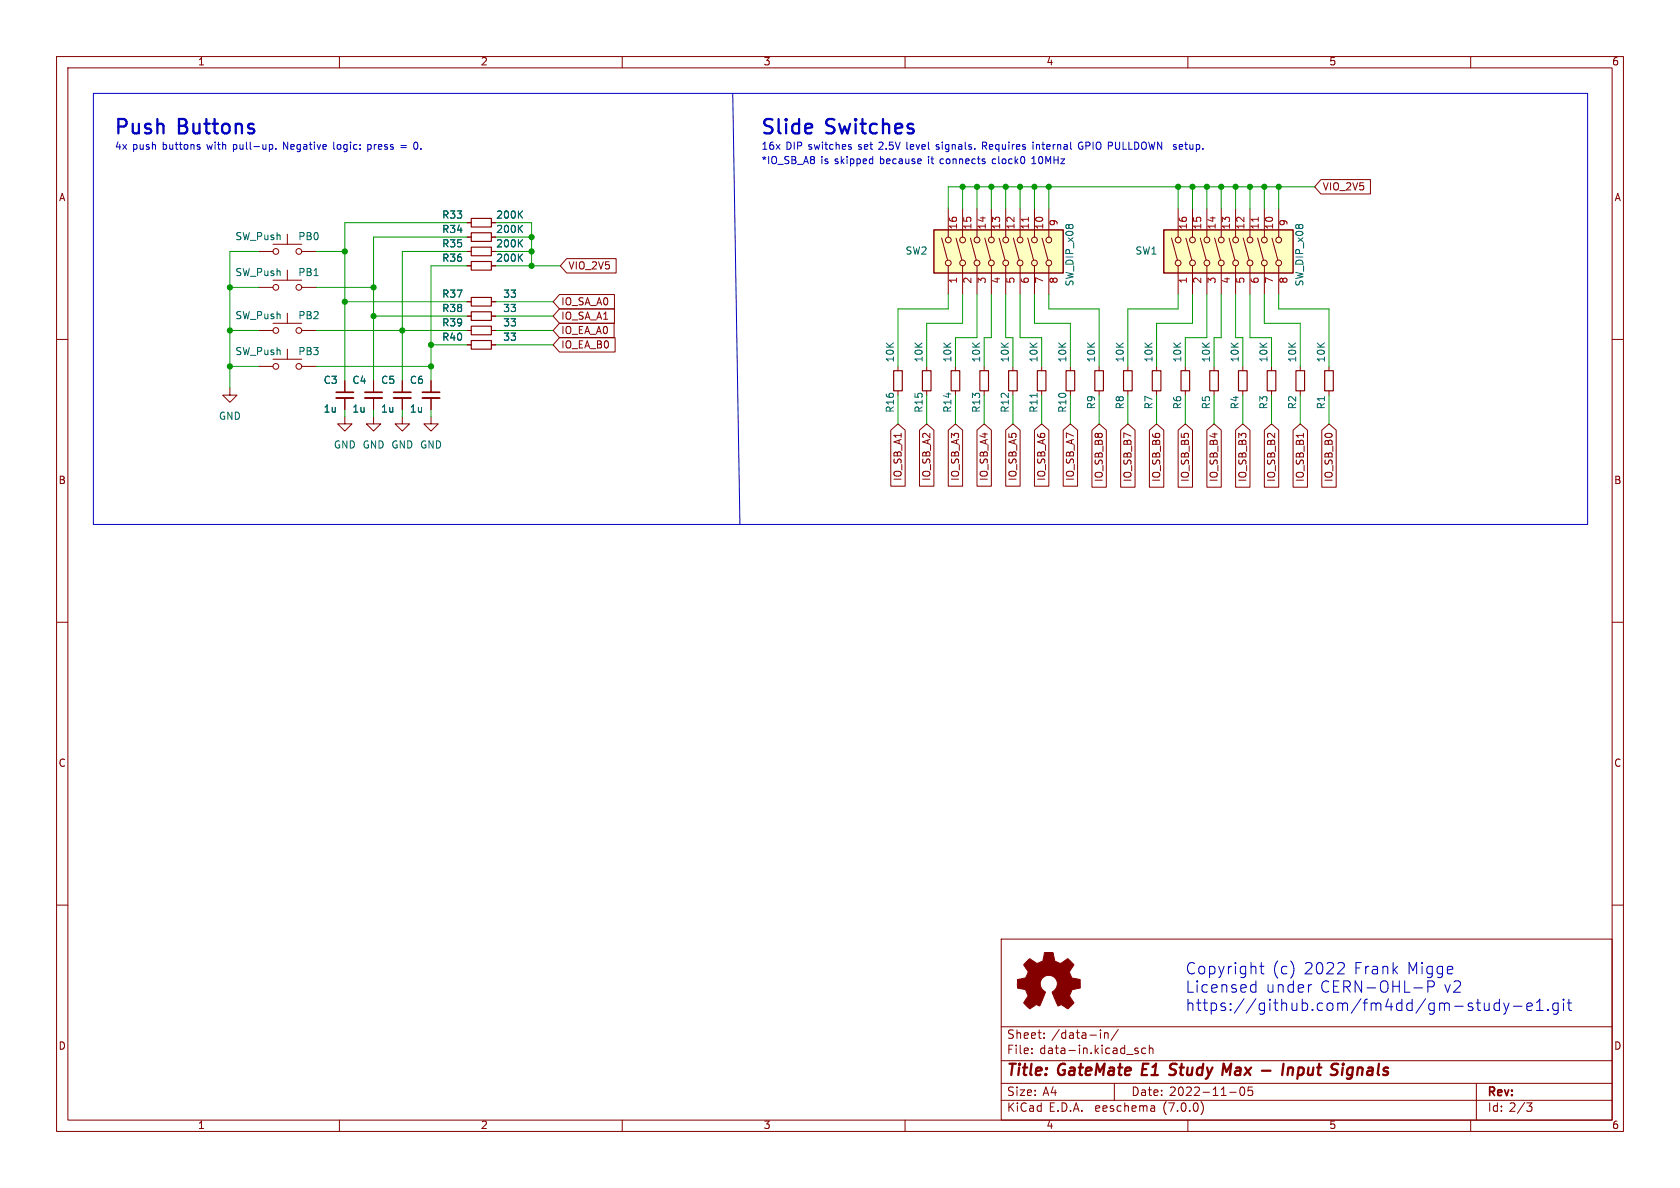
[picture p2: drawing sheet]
<svg xmlns="http://www.w3.org/2000/svg" width="297mm" height="210mm" viewBox="0 0 297 210" stroke-linecap="round" stroke-linejoin="round" font-family="sans-serif">
<g fill="none" stroke="#840000" stroke-width=".18">
<path d="M10 10h277v190h-277zM12 12h273v186h-273zM60 10v2M110 10v2M160 10v2M210 10v2M260 10v2M82.5 39.4h.8M86.9 39.4h.7M167.6 36.8v5.1M170.2 36.8v5.1M172.7 36.8v5.1"/>
<path d="M175.3 36.8v5.1M177.8 36.8v5.1M180.3 36.8v5.1M182.9 36.8v5.1M185.4 36.8v5.1M208.3 36.8v5.1M210.8 36.8v5.1M213.4 36.8v5.1M215.9 36.8v5.1M218.4 36.8v5.1M221 36.8v5.1M223.5 36.8v5.1"/>
<path d="M226.1 36.8v5.1M233.5 31.7h8.8v2.6h-8.8l-1.1-1.3zM10 60h2M45.7 50.8h2.6M45.7 58.4h2.6M45.7 44.5h2.6M48.3 49.5h5M48.3 43.2h5M48.3 57.2h5M50.8 41.4v1.8M50.8 47.8v1.7M50.8 55.4v1.8"/>
<path d="M53.3 50.8h2.6M53.3 58.4h2.6M53.3 44.5h2.6M82.5 58.4h.8M82.5 53.3h.8M82.5 44.5h.8M82.5 55.9h.8M82.5 41.9h.8M82.5 47h.8M86.9 58.4h.7M86.9 53.3h.7M86.9 44.5h.7"/>
<path d="M86.9 55.9h.7M86.9 41.9h.7M86.9 47h.7M98.9 54.6h9.7v2.6h-9.7l-1.1-1.3zM98.9 52.1h9.7v2.5h-9.7l-1.1-1.3zM98.9 59.7h9.8v2.5h-9.8l-1.1-1.2zM98.9 57.1h9.7v2.6h-9.7l-1.1-1.3zM100.2 45.7h8.7v2.6h-8.7l-1.1-1.3zM166.5 42.1l1 3.9M167.6 47v5.1M169 42.1l1.1 3.9M170.2 47v5.1"/>
<path d="M171.6 42.1l1 3.9M172.7 47v5.1M174.1 42.1l1 3.9M175.3 47v5.1M176.6 42.1l1.1 3.9M177.8 47v5.1M179.1 42.1l1.1 3.9M180.3 47v5.1M181.7 42.1l1 3.9M182.9 47v5.1M184.2 42.1l1.1 3.9M185.4 47v5.1"/>
<path d="M207.1 42.1l1.1 3.9M208.3 47v5.1M209.7 42.1l1 3.9M210.8 47v5.1M212.2 42.1l1 3.9M213.4 47v5.1M214.7 42.1l1.1 3.9M215.9 47v5.1M217.3 42.1l1 3.9M218.4 47v5.1M219.8 42.1l1 3.9M221 47v5.1"/>
<path d="M222.3 42.1l1.1 3.9M223.5 47v5.1M224.9 42.1l1 3.9M226.1 47v5.1M285 60h2M40.6 68.6v1.3h1.3l-1.3 1.2-1.2-1.2h1.2M45.7 64.8h2.6M48.3 63.5h5M50.8 61.7v1.8M53.3 64.8h2.6M61 73.7v1.2h1.2l-1.2 1.3-1.3-1.3h1.3M61 67.3v2"/>
<path d="M61 70.4v2M66 73.7v1.2h1.3l-1.3 1.3-1.2-1.3h1.2M66 67.3v2M66 70.4v2M71.1 73.7v1.2h1.3l-1.3 1.3-1.3-1.3h1.3M71.1 67.3v2M71.1 70.4v2M76.2 73.7v1.2h1.3l-1.3 1.3-1.3-1.3h1.3M76.2 67.3v2M76.2 70.4v2M82.5 61h.8M86.9 61h.7"/>
<path d="M157.5 76l1.2-1.1 1.3 1.1v9.9h-2.5zM158.7 64.8v.7M158.7 69.1v.8M162.6 76l1.2-1.1 1.3 1.1v9.9h-2.5zM163.8 64.8v.7M163.8 69.1v.8M167.6 76l1.3-1.1 1.3 1.1v9.9h-2.6zM168.9 64.8v.7M168.9 69.1v.8M172.7 76l1.3-1.1 1.3 1.1v9.9h-2.6zM174 64.8v.7M174 69.1v.8"/>
<path d="M177.8 76l1.3-1.1 1.2 1.1v9.9h-2.5zM179.1 64.8v.7M179.1 69.1v.8M182.9 76l1.2-1.1 1.3 1.1v9.9h-2.5zM184.1 64.8v.7M184.1 69.1v.8M188 76l1.2-1.1 1.3 1.1v9.9h-2.5zM189.2 64.8v.7M189.2 69.1v.8M193 76l1.3-1.1 1.3 1.1v10.1h-2.6zM194.3 64.8v.7M194.3 69.1v.8"/>
<path d="M198.1 76l1.3-1.1 1.3 1.1v10.1h-2.6zM199.4 64.8v.7M199.4 69.1v.8M203.2 76l1.3-1.1 1.2 1.1v10.1h-2.5zM204.5 64.8v.7M204.5 69.1v.8M208.3 76l1.2-1.1 1.3 1.1v10.1h-2.5zM209.5 64.8v.7M209.5 69.1v.8M213.4 76l1.2-1.1 1.3 1.1v10.1h-2.5zM214.6 64.8v.7M214.6 69.1v.8"/>
<path d="M218.4 76l1.3-1.1 1.3 1.1v10.1h-2.6zM219.7 64.8v.7M219.7 69.1v.8M223.5 76l1.3-1.1 1.3 1.1v10.1h-2.6zM224.8 64.8v.7M224.8 69.1v.8M228.6 76l1.3-1.1 1.2 1.1v10.1h-2.5zM229.9 64.8v.7M229.9 69.1v.8M230.4 76.6v.7M233.7 76l1.2-1.1 1.3 1.1v10.1h-2.5zM234.9 64.8v.7"/>
<path d="M234.9 69.1v.8M10 110h2M285 110h2M10 160h2M285 160h2M177 166h108v32h-108zM60 198v2M110 198v2M160 198v2M177 194.5h108M177 191.5h108M177 187.5h108"/>
<path d="M177 181.5h108M182.4 186.1v.2M182.4 185.3v.2M184.6 183.4v.2M184.6 182.6v.2M194.5 182.1v.1M194.5 182.6v1M195.3 182.6v1M195.3 182.7l.2-.1h.3l.1 1M197 191.5v3M197.7 182l-1.3 1.9M200.6 185.5l.7 .5-.3 .3-.4-.1"/>
<path d="M201.2 185.3h-.4l-.2 .2M202.5 185.3h-.4l-.3 .2v.5l.2 .2h.5M203.2 185.4l.2-.1h.4v1M203.2 184.8v1.5M203.9 195.5l.2 .2v.8M204.1 196.4l-.5 .1M204.1 195.8l-.5 .1M210 198v2M212.4 194.8a1.74 1.74 0 0 1-.1 2.2M217.4 193.1h1.1M219.3 192.3a.81 .81 0 0 0 .4 1.4l.2-.2 .1-.4-.1-.8M220.7 192.2l-.1 .7 .2-.2 .5 .1 .2 .6-.3 .3-.6-.2"/>
<path d="M260 198v2M261 191.5v6.5M269.9 195h.9l-.5 .5 .5 .2v.5l-.3 .3h-.4"/>
<circle cx="48.8" cy="58.4" r=".51"/>
<circle cx="48.8" cy="44.5" r=".51"/>
<circle cx="48.8" cy="50.8" r=".51"/>
<circle cx="52.8" cy="58.4" r=".51"/>
<circle cx="52.8" cy="44.5" r=".51"/>
<circle cx="52.8" cy="50.8" r=".51"/>
<circle cx="167.6" cy="46.5" r=".51"/>
<circle cx="167.6" cy="42.4" r=".51"/>
<circle cx="170.2" cy="42.4" r=".51"/>
<circle cx="170.2" cy="46.5" r=".51"/>
<circle cx="172.7" cy="46.5" r=".51"/>
<circle cx="172.7" cy="42.4" r=".51"/>
<circle cx="175.3" cy="42.4" r=".51"/>
<circle cx="175.3" cy="46.5" r=".51"/>
<circle cx="177.8" cy="42.4" r=".51"/>
<circle cx="177.8" cy="46.5" r=".51"/>
<circle cx="180.3" cy="46.5" r=".51"/>
<circle cx="180.3" cy="42.4" r=".51"/>
<circle cx="182.9" cy="46.5" r=".51"/>
<circle cx="182.9" cy="42.4" r=".51"/>
<circle cx="185.4" cy="42.4" r=".51"/>
<circle cx="185.4" cy="46.5" r=".51"/>
<circle cx="208.3" cy="46.5" r=".51"/>
<circle cx="208.3" cy="42.4" r=".51"/>
<circle cx="210.8" cy="46.5" r=".51"/>
<circle cx="210.8" cy="42.4" r=".51"/>
<circle cx="213.4" cy="46.5" r=".51"/>
<circle cx="213.4" cy="42.4" r=".51"/>
<circle cx="215.9" cy="46.5" r=".51"/>
<circle cx="215.9" cy="42.4" r=".51"/>
<circle cx="218.4" cy="46.5" r=".51"/>
<circle cx="218.4" cy="42.4" r=".51"/>
<circle cx="221" cy="42.4" r=".51"/>
<circle cx="221" cy="46.5" r=".51"/>
<circle cx="223.5" cy="46.5" r=".51"/>
<circle cx="223.5" cy="42.4" r=".51"/>
<circle cx="226.1" cy="46.5" r=".51"/>
<circle cx="226.1" cy="42.4" r=".51"/>
<circle cx="48.8" cy="64.8" r=".51"/>
<circle cx="52.8" cy="64.8" r=".51"/>
</g>
<path d="M206.7 189.9l.7 .1M207.8 188l-.7 .1a.46 .46 0 0 0-.3 .5 .46 .46 0 0 0 .4 .4l.3 .1M227.8 188.9a.49 .49 0 0 1 .8 .1l-.1 1M227.8 188.7l-.2 1.3M238.1 190.6l.2 .1M238.3 188.9l-.2 .8 .2 .2" fill="none" stroke="#840000" stroke-width=".4"/>
<g fill="#ffffc2" stroke="#ffffc2" stroke-width=".18">
<path d="M165.1 40.6h22.9v7.7h-22.9z"/>
<path d="M205.7 40.6h22.9v7.7h-22.9z"/>
</g>
<path d="M165.1 40.6h22.9v7.7h-22.9zM205.7 40.6h22.9v7.7h-22.9z" fill="none" stroke="#840000" stroke-width=".25"/>
<path d="M181.8 38.4v.7M222.4 38.4v.7" fill="none" stroke="#a90000" stroke-width=".18"/>
<g fill="none" stroke="#840000" stroke-width=".2">
<path d="M83.3 38.6h3.6v1.5h-3.6zM83.3 57.7h3.6v1.5h-3.6zM83.3 52.6h3.6v1.5h-3.6zM83.3 55.1h3.6v1.5h-3.6zM83.3 41.1h3.6v1.6h-3.6zM83.3 46.2h3.6v1.6h-3.6zM83.3 43.7h3.6v1.5h-3.6zM83.3 60.2h3.6v1.5h-3.6zM158 65.5h1.5v3.6h-1.5zM163.1 65.5h1.5v3.6h-1.5zM168.1 65.5h1.6v3.6h-1.6zM173.2 65.5h1.6v3.6h-1.6z"/>
<path d="M178.3 65.5h1.5v3.6h-1.5zM183.4 65.5h1.5v3.6h-1.5zM188.5 65.5h1.5v3.6h-1.5zM193.5 65.5h1.6v3.6h-1.6zM198.6 65.5h1.6v3.6h-1.6zM203.7 65.5h1.5v3.6h-1.5zM208.8 65.5h1.5v3.6h-1.5zM213.9 65.5h1.5v3.6h-1.5zM218.9 65.5h1.6v3.6h-1.6zM224 65.5h1.6v3.6h-1.6zM229.1 65.5h1.5v3.6h-1.5zM234.2 65.5h1.5v3.6h-1.5z"/>
</g>
<path d="M59.4 70.4h3.1M64.5 70.4h3.1M69.6 70.4h3M74.7 70.4h3" fill="none" stroke="#840000" stroke-width=".33"/>
<path d="M59.4 69.3h3.1M64.5 69.3h3.1M69.6 69.3h3M74.7 69.3h3" fill="none" stroke="#840000" stroke-width=".3"/>
<path d="M181.5 170l.6-.5 .8 .6a.62 .62 0 0 0 1 0l.2-.1a1.62 1.62 0 0 0 .5-1.4l.1-.2h1.5l.1 .8a.74 .74 0 0 0 .7 .9l.5 .2 1.3-.8 1 1-.4 .7a.75 .75 0 0 0-.1 1.2l.2 .5 1.5 .3v1.5l-1.4 .2-.1 .2a1.23 1.23 0 0 0-.3 1.2l.7 1-.1 .1-1 .9-.8-.5a.54 .54 0 0 0-.9 0l-1.1-2.3a2.33 2.33 0 0 0 .9-2 1.54 1.54 0 0 0-2.5-.7 1.54 1.54 0 0 0 .4 2.6l-1 2.4a.69 .69 0 0 0-1.1 .2l-.7 .3-1-1 .8-1.2-.3-.6a.71 .71 0 0 0-.9-.7l-.7-.2v-1.4l.4-.1a1.11 1.11 0 0 0 1.3-.7 .72 .72 0 0 0-.2-1.2l-.4-.7z" fill="#840000" stroke="#840000" stroke-width=".18"/>
<g fill="none" stroke="#0000c2" stroke-width=".18">
<path d="M16.5 16.5h264.2v76.2h-264.2zM129.5 16.5l1.3 76.2M35 26h.3l.1 .2-.2 .2h-.2M35 25.5l.3 .1M47.6 25.6l.4-.1 .2 .3-.1 .5h-.5M48.8 26.3v.1M65 25.5v1.3M65 26.3l.1 .1M65.1 25.5l-.1 .1M70.9 25.7h.9M70.9 26.1h.9M73.1 25.9l.2 .4 .3 .1"/>
<path d="M73.6 25.1l-.3 .1-.2 .4M150.2 26h.3v.2l-.1 .2h-.3M150.2 25.5l.3 .1M154.2 28.1h.1M154.3 27.7v1.2M154.3 28.9h-.1M173.7 25.8h.5M174.2 25.1h-.5v1.3M182.4 28.9h.7M182.6 25.1v.1M182.6 25.5v.9M182.6 27.8l-.2 .2"/>
<path d="M191.1 25.1a.68 .68 0 0 0-.5 .7 .68 .68 0 0 0 .5 .6M207.9 25.6l-.3-.1-.2 .2 .1 .2 .4 .1v.3h-.5M222 173.4v2M222 175.3l-.5 .1M222.7 170.8h.8M223 170.2v1.7l.1 .2 .4 .1M231.7 174.1h.2M237.3 170.2a.54 .54 0 0 1 .3 .8l-1.2 1.2h1.3M249.9 174.6h1.6M252.4 173.4v2M253.6 174.1l-.4 .3h-.8M261 177.3h.7"/>
<path d="M261.3 176.6v1.7l.1 .2 .3 .1M262.4 177.3l.1 1.2a.54 .54 0 0 0 .8-.1M263.3 177.3v1.3M265.1 177.4l-.6-.1-.4 .4v.6l.2 .2 .2 .1 .6-.1M265.1 176.6v2M265.8 177.3l.5 1.3M266.3 178.6l-.2 .5-.3 .2M266.8 177.3l-.5 1.3M267.6 177.9h1.5M269.9 178l1-.2-.1-.4-.6-.1-.3 .3 .1 .9 .2 .1 .6-.1M271.6 178.6h1.2M271.6 177.2l.6-.6v2"/>
<path d="M273.6 178.4l.1 .1-.1 .1M273.6 178.4v.1v.1M273.6 178.4v.2M275.5 177.4l-.6-.1-.4 .4v.6l.2 .2 .2 .1 .6-.1M275.5 177.3v1.6a.54 .54 0 0 1-.9 .3M276.4 176.6v.2M276.4 177.3v1.3M276.4 176.6l-.1 .1 .1 .1M276.4 176.6l.1 .1-.1 .1M277.1 177.3h.7M277.4 176.6v1.7l.1 .2 .3 .1"/>
</g>
<g fill="none" stroke="#009600" stroke-width=".18">
<path d="M82.5 39.4h-21.5v27.9M87.6 39.4h6.4v7.6M170.2 33v3.8M172.7 33v3.8M175.3 33v3.8M177.8 33v3.8M180.3 33v3.8M182.9 33v3.8M185.4 33v3.8M208.3 33v3.8M210.8 33v3.8M213.4 33v3.8"/>
<path d="M215.9 33v3.8M218.4 33v3.8M221 33v3.8M223.5 33v3.8M226.1 33v3.8M232.4 33h-64.8v3.8M40.6 58.4h5.1M40.6 50.8h5.1M45.7 44.5h-5.1v24.1M55.9 44.5h5.1M55.9 58.4h26.6M55.9 50.8h10.1"/>
<path d="M61 53.3h21.5M66 55.9h16.5M82.5 47h-6.3v20.3M82.5 41.9h-16.5v25.4M82.5 44.5h-11.4v22.8M87.6 47h11.5M87.6 41.9h6.4M87.6 44.5h6.4M87.6 58.4h10.2M87.6 53.3h10.2M87.6 55.9h10.2M167.6 52.1v2.5h-8.9v10.2"/>
<path d="M170.2 52.1v5.1h-6.4v7.6M172.7 52.1v7.6h-3.8v5.1M175.3 52.1v7.6h-1.3v5.1M177.8 52.1v7.6h1.3v5.1M180.3 52.1v7.6h3.8v5.1M182.9 52.1v5.1h6.3v7.6M185.4 52.1v2.5h8.9v10.2M208.3 52.1v2.5h-8.9v10.2M210.8 52.1v5.1h-6.3v7.6M213.4 52.1v7.6h-3.9v5.1M215.9 52.1v7.6h-1.3v5.1M218.4 52.1v7.6h1.3v5.1"/>
<path d="M221 52.1v7.6h3.8v5.1M223.5 52.1v5.1h6.4v7.6M226.1 52.1v2.5h8.8v10.2M40.6 64.8h5.1M55.9 64.8h20.3M61 72.4v1.3M66 72.4v1.3M71.1 72.4v1.3M76.2 72.4v1.3M76.2 61h6.3M87.6 61h10.2M158.7 69.9v5"/>
<path d="M163.8 69.9v5M168.9 69.9v5M174 69.9v5M179.1 69.9v5M184.1 69.9v5M189.2 69.9v5M194.3 69.9v5M199.4 69.9v5M204.5 69.9v5M209.5 69.9v5M214.6 69.9v5M219.7 69.9v5"/>
<path d="M224.8 69.9v5M229.9 69.9v5M234.9 69.9v5"/>
</g>
<g fill="#009600" stroke="#009600" stroke-width=".18">
<circle cx="208.3" cy="33" r=".46"/>
<circle cx="185.4" cy="33" r=".46"/>
<circle cx="182.9" cy="33" r=".46"/>
<circle cx="180.3" cy="33" r=".46"/>
<circle cx="213.4" cy="33" r=".46"/>
<circle cx="215.9" cy="33" r=".46"/>
<circle cx="177.8" cy="33" r=".46"/>
<circle cx="175.3" cy="33" r=".46"/>
<circle cx="210.8" cy="33" r=".46"/>
<circle cx="223.5" cy="33" r=".46"/>
<circle cx="221" cy="33" r=".46"/>
<circle cx="226.1" cy="33" r=".46"/>
<circle cx="94" cy="47" r=".46"/>
<circle cx="218.4" cy="33" r=".46"/>
<circle cx="40.6" cy="64.8" r=".46"/>
<circle cx="66" cy="55.9" r=".46"/>
<circle cx="61" cy="53.3" r=".46"/>
<circle cx="40.6" cy="58.4" r=".46"/>
<circle cx="40.6" cy="50.8" r=".46"/>
<circle cx="76.2" cy="64.8" r=".46"/>
<circle cx="71.1" cy="58.4" r=".46"/>
<circle cx="66" cy="50.8" r=".46"/>
<circle cx="61" cy="44.5" r=".46"/>
<circle cx="172.7" cy="33" r=".46"/>
<circle cx="94" cy="41.9" r=".46"/>
<circle cx="94" cy="44.5" r=".46"/>
<circle cx="170.2" cy="33" r=".46"/>
<circle cx="76.2" cy="61" r=".46"/>
</g>
<g font-size="3.5" fill="#0000c2">
<text x="20.3" y="24.1">Push</text>
<text x="31.5" y="24.1">Buttons</text>
<text x="134.6" y="24.1">Slide</text>
<text x="146.1" y="24.1">Switches</text>
</g>
<g font-size="2.8" fill="#0000c2">
<text x="209.5" y="172.6">Copyright</text>
<text x="224.8" y="172.6">(c)</text>
<text x="230.4" y="172.6">2022</text>
<text x="239.2" y="172.6">Frank</text>
<text x="248.6" y="172.6">Migge</text>
<text x="209.5" y="175.8">Licensed</text>
<text x="209.5" y="179.1">https://github.com/fm4dd/gm-study-e1.git</text>
<text x="223.7" y="175.8">under</text>
<text x="233.2" y="175.8">CERN-OHL-P</text>
<text x="255.1" y="175.8">v2</text>
</g>
<g font-size="2.8" fill="#840000">
<text x="178" y="190.8">Title:</text>
<text x="187.1" y="190.8">GateMate</text>
<text x="202.6" y="190.8">E1</text>
<text x="208.1" y="190.8">Study Max -</text>
<text x="229.8" y="190.8">Input</text>
<text x="239" y="190.8">Signals</text>
</g>
<g font-size="2.1" fill="#840000">
<text x="178" y="183.9">Sheet:</text>
<text x="185.9" y="183.9">/data-in/</text>
<text x="178" y="186.6">File:</text>
<text x="183.8" y="186.6">data-in.kicad_sch</text>
<text x="178" y="196.8">KiCad</text>
<text x="178" y="194">Size:</text>
<text x="184.3" y="194">A4</text>
<text x="185.4" y="196.8">E.D.A.</text>
<text x="193.7" y="196.8">eeschema</text>
<text x="200" y="194">Date:</text>
<text x="205.7" y="196.8">(7.0.0)</text>
<text x="206.7" y="194">2022-11-05</text>
<text x="263" y="194.2">Rev:</text>
<text x="263" y="196.8">Id: 2/3</text>
</g>
<g font-size="1.8" fill="#840000">
<text x="35" y="11.8">1</text>
<text x="85" y="11.8">2</text>
<text x="135" y="11.8">3</text>
<text x="185" y="11.8">4</text>
<text x="235" y="11.8">5</text>
<text x="285" y="11.8">6</text>
<text x="10.4" y="35.8">A</text>
<text x="233.8" y="33.9">VIO_2V5</text>
<text x="285.4" y="35.8">A</text>
<text x="100.5" y="47.9">VIO_2V5</text>
<text x="99.2" y="56.8">IO_SA_A1</text>
<text x="99.2" y="54.3">IO_SA_A0</text>
<text x="99.2" y="59.3">IO_EA_A0</text>
<text x="99.2" y="61.9">IO_EA_B0</text>
<text x="10.3" y="85.8">B</text>
<text x="159.7" y="85.1" transform="rotate(-90 159.7 85.1)">IO_SB_A1</text>
<text x="164.7" y="85.1" transform="rotate(-90 164.7 85.1)">IO_SB_A2</text>
<text x="169.8" y="85.1" transform="rotate(-90 169.8 85.1)">IO_SB_A3</text>
<text x="174.9" y="85.1" transform="rotate(-90 174.9 85.1)">IO_SB_A4</text>
<text x="180" y="85.1" transform="rotate(-90 180 85.1)">IO_SB_A5</text>
<text x="185.1" y="85.1" transform="rotate(-90 185.1 85.1)">IO_SB_A6</text>
<text x="190.1" y="85.1" transform="rotate(-90 190.1 85.1)">IO_SB_A7</text>
<text x="195.2" y="85.3" transform="rotate(-90 195.2 85.3)">IO_SB_B8</text>
<text x="200.3" y="85.3" transform="rotate(-90 200.3 85.3)">IO_SB_B7</text>
<text x="205.4" y="85.3" transform="rotate(-90 205.4 85.3)">IO_SB_B6</text>
<text x="210.5" y="85.3" transform="rotate(-90 210.5 85.3)">IO_SB_B5</text>
<text x="215.5" y="85.3" transform="rotate(-90 215.5 85.3)">IO_SB_B4</text>
<text x="220.6" y="85.3" transform="rotate(-90 220.6 85.3)">IO_SB_B3</text>
<text x="225.7" y="85.3" transform="rotate(-90 225.7 85.3)">IO_SB_B2</text>
<text x="230.8" y="85.3" transform="rotate(-90 230.8 85.3)">IO_SB_B1</text>
<text x="235.9" y="85.3" transform="rotate(-90 235.9 85.3)">IO_SB_B0</text>
<text x="285.3" y="85.8">B</text>
<text x="10.3" y="135.8">C</text>
<text x="285.3" y="135.8">C</text>
<text x="10.3" y="185.8">D</text>
<text x="285.3" y="185.8">D</text>
<text x="35" y="199.8">1</text>
<text x="85" y="199.8">2</text>
<text x="135" y="199.8">3</text>
<text x="185" y="199.8">4</text>
<text x="235" y="199.8">5</text>
<text x="285" y="199.8">6</text>
</g>
<g font-size="1.8" fill="#0000c2">
<text x="20.3" y="26.7">4x</text>
<text x="23.4" y="26.7">push</text>
<text x="28.8" y="26.7">buttons</text>
<text x="36.8" y="26.7">with</text>
<text x="41.5" y="26.7">pull-up.</text>
<text x="50.5" y="26.7">Negative</text>
<text x="59.5" y="26.7">logic:</text>
<text x="65.6" y="26.7">press</text>
<text x="71.6" y="26.7">=</text>
<text x="74" y="26.7">0.</text>
<text x="134.6" y="29.2">*IO_SB_A8</text>
<text x="134.6" y="26.7">16x</text>
<text x="139" y="26.7">DIP switches</text>
<text x="145.1" y="29.2">is</text>
<text x="147.6" y="29.2">skipped</text>
<text x="151.9" y="26.7">set</text>
<text x="155.7" y="26.7">2.5V</text>
<text x="155.7" y="29.2">because</text>
<text x="160.7" y="26.7">level</text>
<text x="164.4" y="29.2">it</text>
<text x="166" y="26.7">signals.</text>
<text x="166.6" y="29.2">connects</text>
<text x="174.3" y="26.7">Requires</text>
<text x="175.9" y="29.2">clock0</text>
<text x="183.1" y="29.2">10MHz</text>
<text x="183.3" y="26.7">internal</text>
<text x="191.5" y="26.7">GPIO PULLDOWN</text>
<text x="208.7" y="26.7">setup.</text>
</g>
<g font-size="1.8" fill="#006464">
<text x="78.1" y="41.5">R34</text>
<text x="78.1" y="38.9">R33</text>
<text x="87.7" y="41.5">200K</text>
<text x="87.7" y="38.9">200K</text>
<text x="41.5" y="42.7">SW_Push</text>
<text x="52.7" y="42.7">PB0</text>
<text x="78.1" y="46.5">R36</text>
<text x="78.1" y="44">R35</text>
<text x="87.7" y="46.5">200K</text>
<text x="87.7" y="44">200K</text>
<text x="160" y="45.3">SW2</text>
<text x="200.7" y="45.3">SW1</text>
<text x="41.5" y="49.1">SW_Push</text>
<text x="52.7" y="49.1">PB1</text>
<text x="78.1" y="52.9">R37</text>
<text x="88.9" y="52.9">33</text>
<text x="190.1" y="50.7" transform="rotate(-90 190.1 50.7)">SW_DIP_x08</text>
<text x="230.7" y="50.7" transform="rotate(-90 230.7 50.7)">SW_DIP_x08</text>
<text x="41.5" y="56.7">SW_Push</text>
<text x="52.7" y="56.7">PB2</text>
<text x="78.1" y="58">R39</text>
<text x="78.1" y="55.4">R38</text>
<text x="88.9" y="58">33</text>
<text x="88.9" y="55.4">33</text>
<text x="41.5" y="63.1">SW_Push</text>
<text x="52.7" y="63.1">PB3</text>
<text x="78.1" y="60.5">R40</text>
<text x="88.9" y="60.5">33</text>
<text x="158.3" y="64.1" transform="rotate(-90 158.3 64.1)">10K</text>
<text x="163.4" y="64.1" transform="rotate(-90 163.4 64.1)">10K</text>
<text x="168.5" y="64.1" transform="rotate(-90 168.5 64.1)">10K</text>
<text x="173.5" y="64.1" transform="rotate(-90 173.5 64.1)">10K</text>
<text x="178.6" y="64.1" transform="rotate(-90 178.6 64.1)">10K</text>
<text x="183.7" y="64.1" transform="rotate(-90 183.7 64.1)">10K</text>
<text x="188.8" y="64.1" transform="rotate(-90 188.8 64.1)">10K</text>
<text x="193.9" y="64.1" transform="rotate(-90 193.9 64.1)">10K</text>
<text x="198.9" y="64.1" transform="rotate(-90 198.9 64.1)">10K</text>
<text x="204" y="64.1" transform="rotate(-90 204 64.1)">10K</text>
<text x="209.1" y="64.1" transform="rotate(-90 209.1 64.1)">10K</text>
<text x="214.2" y="64.1" transform="rotate(-90 214.2 64.1)">10K</text>
<text x="219.3" y="64.1" transform="rotate(-90 219.3 64.1)">10K</text>
<text x="224.3" y="64.1" transform="rotate(-90 224.3 64.1)">10K</text>
<text x="229.4" y="64.1" transform="rotate(-90 229.4 64.1)">10K</text>
<text x="234.5" y="64.1" transform="rotate(-90 234.5 64.1)">10K</text>
<text x="57.2" y="68.1">C3</text>
<text x="62.2" y="68.1">C4</text>
<text x="67.3" y="68.1">C5</text>
<text x="72.4" y="68.1">C6</text>
<text x="38.6" y="74.5">GND</text>
<text x="57.2" y="73.2">1u</text>
<text x="62.2" y="73.2">1u</text>
<text x="67.3" y="73.2">1u</text>
<text x="72.4" y="73.2">1u</text>
<text x="158.3" y="73" transform="rotate(-90 158.3 73)">R16</text>
<text x="163.4" y="73" transform="rotate(-90 163.4 73)">R15</text>
<text x="168.5" y="73" transform="rotate(-90 168.5 73)">R14</text>
<text x="173.5" y="73" transform="rotate(-90 173.5 73)">R13</text>
<text x="178.6" y="73" transform="rotate(-90 178.6 73)">R12</text>
<text x="183.7" y="73" transform="rotate(-90 183.7 73)">R11</text>
<text x="188.8" y="73" transform="rotate(-90 188.8 73)">R10</text>
<text x="193.9" y="72.4" transform="rotate(-90 193.9 72.4)">R9</text>
<text x="198.9" y="72.4" transform="rotate(-90 198.9 72.4)">R8</text>
<text x="204" y="72.4" transform="rotate(-90 204 72.4)">R7</text>
<text x="209.1" y="72.4" transform="rotate(-90 209.1 72.4)">R6</text>
<text x="214.2" y="72.4" transform="rotate(-90 214.2 72.4)">R5</text>
<text x="219.3" y="72.4" transform="rotate(-90 219.3 72.4)">R4</text>
<text x="224.3" y="72.4" transform="rotate(-90 224.3 72.4)">R3</text>
<text x="229.4" y="72.4" transform="rotate(-90 229.4 72.4)">R2</text>
<text x="234.5" y="72.4" transform="rotate(-90 234.5 72.4)">R1</text>
<text x="59" y="79.6">GND GND GND GND</text>
</g>
<g font-size="1.8" fill="#a90000">
<text x="169.5" y="40.6" transform="rotate(-90 169.5 40.6)">16</text>
<text x="172.1" y="40.6" transform="rotate(-90 172.1 40.6)">15</text>
<text x="174.6" y="40.6" transform="rotate(-90 174.6 40.6)">14</text>
<text x="177.2" y="40.6" transform="rotate(-90 177.2 40.6)">13</text>
<text x="179.7" y="40.6" transform="rotate(-90 179.7 40.6)">12</text>
<text x="182.2" y="40.6" transform="rotate(-90 182.2 40.6)">11</text>
<text x="184.8" y="40.6" transform="rotate(-90 184.8 40.6)">10</text>
<text x="187.3" y="40" transform="rotate(-90 187.3 40)">9</text>
<text x="210.2" y="40.6" transform="rotate(-90 210.2 40.6)">16</text>
<text x="212.7" y="40.6" transform="rotate(-90 212.7 40.6)">15</text>
<text x="215.3" y="40.6" transform="rotate(-90 215.3 40.6)">14</text>
<text x="217.8" y="40.6" transform="rotate(-90 217.8 40.6)">13</text>
<text x="220.3" y="40.6" transform="rotate(-90 220.3 40.6)">12</text>
<text x="222.9" y="40.6" transform="rotate(-90 222.9 40.6)">11</text>
<text x="225.4" y="40.6" transform="rotate(-90 225.4 40.6)">10</text>
<text x="228" y="40" transform="rotate(-90 228 40)">9</text>
<text x="169.5" y="50.2" transform="rotate(-90 169.5 50.2)">1</text>
<text x="172.1" y="50.2" transform="rotate(-90 172.1 50.2)">2</text>
<text x="174.6" y="50.2" transform="rotate(-90 174.6 50.2)">3</text>
<text x="177.2" y="50.2" transform="rotate(-90 177.2 50.2)">4</text>
<text x="179.7" y="50.2" transform="rotate(-90 179.7 50.2)">5</text>
<text x="182.2" y="50.2" transform="rotate(-90 182.2 50.2)">6</text>
<text x="184.8" y="50.2" transform="rotate(-90 184.8 50.2)">7</text>
<text x="187.3" y="50.2" transform="rotate(-90 187.3 50.2)">8</text>
<text x="210.2" y="50.2" transform="rotate(-90 210.2 50.2)">1</text>
<text x="212.7" y="50.2" transform="rotate(-90 212.7 50.2)">2</text>
<text x="215.3" y="50.2" transform="rotate(-90 215.3 50.2)">3</text>
<text x="217.8" y="50.2" transform="rotate(-90 217.8 50.2)">4</text>
<text x="220.3" y="50.2" transform="rotate(-90 220.3 50.2)">5</text>
<text x="222.9" y="50.2" transform="rotate(-90 222.9 50.2)">6</text>
<text x="225.4" y="50.2" transform="rotate(-90 225.4 50.2)">7</text>
<text x="228" y="50.2" transform="rotate(-90 228 50.2)">8</text>
</g>
</svg>
